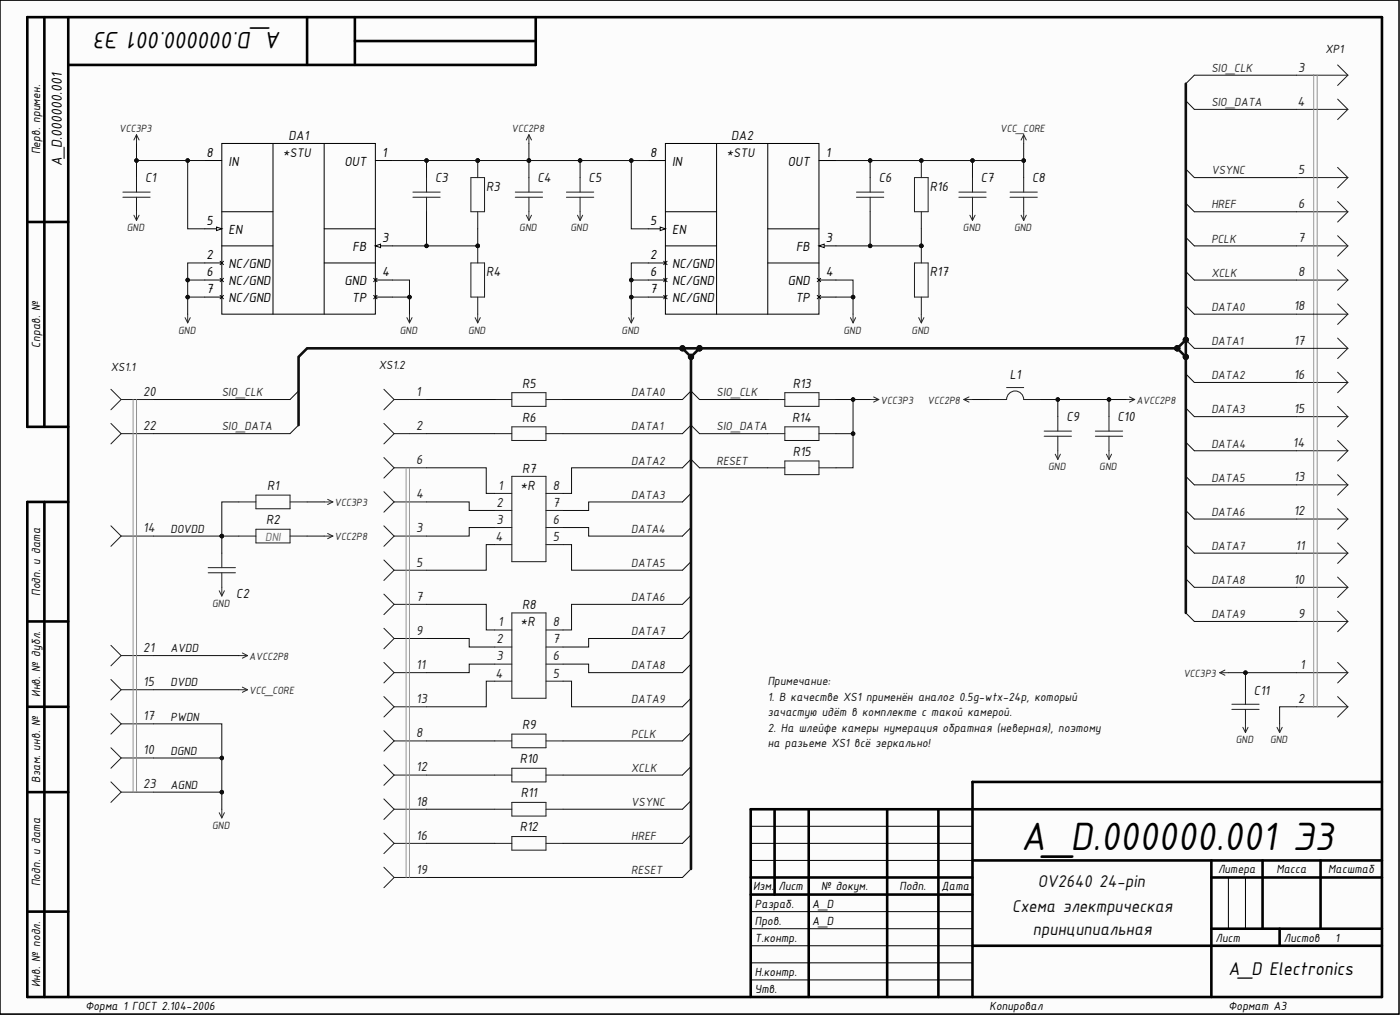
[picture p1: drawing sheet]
<svg xmlns="http://www.w3.org/2000/svg" width="410mm" height="297mm" viewBox="0 0 410 297" stroke-linecap="round" stroke-linejoin="round" font-family="sans-serif">
<path d="M0 0h409.6v296.8h-409.6z" fill-rule="evenodd" fill="#fcfcfc"/>
<path d="M0 0h409.6v296.8h-409.6z" fill="none" stroke="#000" stroke-width=".29"/>
<path d="M0 0h409.6v296.8h-409.6z" fill-rule="evenodd" fill="#fcfcfc"/>
<path d="M0 0h409.6v296.8h-409.6zM219.8 251.8h64.9M219.8 246.8h64.9M219.8 241.8h64.9M359.7 256.8v15M364.7 256.8v15M219.8 266.8h64.9M219.8 276.8h64.9M219.8 271.8h64.9M219.8 281.8h64.9M219.8 286.8h64.9" fill="none" stroke="#000" stroke-width=".29"/>
<g fill="none" stroke="#000" stroke-width=".76">
<path d="M8 5h396.6v286.8h-396.6v-144.9h12M8 5v119.9h12M13 5v119.9M20 5v286.8M89.9 5v14M103.9 5v14M103.9 12h53M156.9 5v14h-136.9M20 65h-12M13 146.9v144.9M8 181.9h12M8 206.8h12"/>
<path d="M8 231.8h12M226.8 236.8v25M236.8 236.8v55M259.8 236.8v55M274.8 236.8v55M404.6 236.8h-184.8v55M404.6 228.8h-119.8l-.1 63M219.8 256.8h64.9M284.8 251.8h119.8M354.7 251.8v40M354.7 256.8h49.9M369.7 251.8v20"/>
<path d="M386.7 251.8v20M8 266.8h12M219.8 261.8h64.9M284.8 276.8h119.8M354.7 271.8h49.9M374.7 271.8v5"/>
</g>
<g fill="none" stroke="#1c1c1c" stroke-width=".29">
<path d="M391.7 19l3 3M379.7 22h15M379.7 32h15M391.7 29l3 3M394.7 22l-3 3M394.7 32l-3 3M120.9 57.7h8M120.9 56.2h8M124.9 52v4.2M124.9 57.7v4.3M379.7 52h15M391.7 49l3 3"/>
<path d="M391.7 59l3 3M394.7 52l-3 3M379.7 62h15M379.7 72h15M391.7 69l3 3M391.7 79l3 3M394.7 62l-3 3M394.7 72l-3 3M379.7 82h15M394.7 82l-3 2.9M32.5 113.9l3 3M35.5 116.9h9.5"/>
<path d="M35.5 116.9l-3 3M224.8 116.9h5M229.8 114.9h10v4h-10zM239.8 116.9h5M379.7 111.9h15M391.7 118.9l3 3M391.7 108.9l3 3M394.7 111.9l-3 3M32.5 123.9l3 3M35.5 126.9h9.5M35.5 126.9l-3 3M112.4 133.9l3 3"/>
<path d="M115.4 136.9h9.5M115.4 136.9l-3 3M149.9 139.4h10v25h-10zM224.8 136.9h5M224.8 126.9h5M229.8 124.9h10v4h-10zM229.8 134.9h10v4h-10zM239.8 136.9h5M239.8 126.9h5M379.7 131.9h15M379.7 121.9h15M391.7 138.9l3 3"/>
<path d="M391.7 128.9l3 3M394.7 131.9l-3 3M394.7 121.9l-3 3M32.5 153.9l3 3M35.5 156.9h9.5M35.5 156.9l-3 3M112.4 153.9l3 3M112.4 143.9l3 3M115.4 156.9h9.5M115.4 156.9l-3 3M115.4 146.9h9.5M115.4 146.9l-3 3"/>
<path d="M144.9 144.4h5M144.9 149.4h5M144.9 154.4h5M144.9 159.4h5M159.9 144.4h5M159.9 149.4h5M159.9 154.4h5M159.9 159.4h5M379.7 151.9h15M379.7 141.9h15M391.7 158.9l3 3M391.7 148.9l3 3"/>
<path d="M394.7 151.9l-3 3M394.7 141.9l-3 3M112.4 163.9l3 3M112.4 173.9l3 3M115.4 166.9h9.5M115.4 166.9l-3 3M115.4 176.9h9.5M115.4 176.9l-3 3M149.9 179.4h10v24.9h-10zM379.7 171.9h15M379.7 161.9h15M391.7 178.9l3 3"/>
<path d="M391.7 168.9l3 3M394.7 171.9l-3 3M394.7 161.9l-3 3M32.5 198.8l3 3.1M32.5 188.9l3 3M35.5 191.9h9.5M35.5 191.9l-3 3M112.4 183.9l3 3M112.4 193.9l3 2.9M115.4 186.9l-3 3M115.4 186.9h9.5M115.4 196.8l-3 3.1"/>
<path d="M115.4 196.8h9.5M144.9 184.4h5M144.9 189.4h5M144.9 194.4h5M144.9 199.3h5M159.9 184.4h5M159.9 189.4h5M159.9 194.4h5M159.9 199.3h5M379.7 196.9h15M379.7 181.9h15M391.7 193.9l3 3"/>
<path d="M394.7 196.9l-3 3M394.7 181.9l-3 3M32.5 218.8l3 3M32.5 208.8l3 3M35.5 201.9h9.5M35.5 201.9l-3 2.9M35.5 211.8h9.5M35.5 211.8l-3 3M112.4 213.8l3 3M112.4 203.8l3 3M115.4 216.8h9.5M115.4 216.8l-3 3"/>
<path d="M115.4 206.8h9.5M115.4 206.8l-3 3M144.9 216.8h5M149.9 214.8h10v4h-10zM159.9 216.8h5M360.7 207.6h8M360.7 206.1h8M364.7 201.9v4.2M364.7 207.6v4.2M379.7 206.8h15M391.7 203.9l3 2.9M394.7 206.8l-3 3"/>
<path d="M32.5 228.8l3 3M35.5 231.8h9.5M35.5 231.8l-3 3M35.5 221.8l-3 3M35.5 221.8h9.5M112.4 223.8l3 3M112.4 233.8l3 3M115.4 226.8h9.5M115.4 226.8l-3 3M115.4 236.8h9.5M115.4 236.8l-3 3M144.9 226.8h5"/>
<path d="M144.9 236.8h5M149.9 224.8h10v4h-10zM149.9 234.8h10v4h-10zM159.9 226.8h5M159.9 236.8h5M112.4 253.8l3 3M115.4 256.8h9.5M115.4 256.8l-3 3"/>
</g>
<g fill="none" stroke="#262626" stroke-width=".29">
<path d="M254.8 116.9h2.5M255.8 116.2l1.5 .7M257.3 116.9l-1.5 .8M94.9 156.9h2.6M95.9 156.1l1.6 .8M97.5 156.9l-1.6 .7M69.9 191.9h2.6M71 191.1l1.5 .8M72.5 191.9l-1.5 .7M357.1 196.9l1.6 .7M357.1 196.9h2.6M358.7 196.1l-1.6 .8"/>
<path d="M69.9 201.9h2.6M71 201.1l1.5 .8M72.5 201.9l-1.5 .7M363.9 212.8l.8 1.6M364.7 211.8v2.6M365.4 212.8l-.7 1.6M373.9 212.8l.8 1.6M374.7 211.8v2.6M375.4 212.8l-.7 1.6M64.2 237.8l.7 1.6M64.9 236.8v2.6M65.7 237.8l-.8 1.6"/>
</g>
<circle cx="139.9" cy="47" r=".51" fill="#0e0e0e"/>
<circle cx="139.9" cy="47" r=".51" fill="none" stroke="#0e0e0e" stroke-width=".29"/>
<path d="M139.9 47v5" fill="none" stroke="#1c1c1c" stroke-width=".29"/>
<circle cx="139.9" cy="47" r=".51" fill="#0e0e0e"/>
<circle cx="139.9" cy="47" r=".51" fill="none" stroke="#0e0e0e" stroke-width=".29"/>
<path d="M137.9 52h4v10h-4zM139.9 62v5" fill="none" stroke="#1c1c1c" stroke-width=".29"/>
<circle cx="139.9" cy="72" r=".51" fill="#0e0e0e"/>
<circle cx="139.9" cy="72" r=".51" fill="none" stroke="#0e0e0e" stroke-width=".29"/>
<path d="M139.9 72v5M139.9 86.9v5" fill="none" stroke="#1c1c1c" stroke-width=".29"/>
<circle cx="139.9" cy="72" r=".51" fill="#0e0e0e"/>
<circle cx="139.9" cy="72" r=".51" fill="none" stroke="#0e0e0e" stroke-width=".29"/>
<path d="M150.9 57.7h8M150.9 56.2h8M154.9 52v4.2M154.9 57.7v4.3M250.8 57.7h8M250.8 56.2h8M254.8 52v4.2M254.8 57.7v4.3M137.9 77h4v9.9h-4z" fill="none" stroke="#1c1c1c" stroke-width=".29"/>
<path d="M154.9 39.4l-.8 1.6M154.9 39.4l.7 1.6M154.9 39.4v2.6M154.1 63l.8 1.5M154.9 62v2.5M155.6 63l-.7 1.5M139.1 93l.8 1.5M139.9 91.9v2.6M140.6 93l-.7 1.5" fill="none" stroke="#262626" stroke-width=".29"/>
<circle cx="269.8" cy="47" r=".51" fill="#0e0e0e"/>
<circle cx="269.8" cy="47" r=".51" fill="none" stroke="#0e0e0e" stroke-width=".29"/>
<path d="M269.8 47v5M269.8 62v5" fill="none" stroke="#1c1c1c" stroke-width=".29"/>
<circle cx="269.8" cy="47" r=".51" fill="#0e0e0e"/>
<circle cx="269.8" cy="47" r=".51" fill="none" stroke="#0e0e0e" stroke-width=".29"/>
<path d="M267.8 52h4v10h-4z" fill="none" stroke="#1c1c1c" stroke-width=".29"/>
<circle cx="269.8" cy="72" r=".51" fill="#0e0e0e"/>
<circle cx="269.8" cy="72" r=".51" fill="none" stroke="#0e0e0e" stroke-width=".29"/>
<path d="M269.8 72v5M269.8 86.9v5" fill="none" stroke="#1c1c1c" stroke-width=".29"/>
<circle cx="269.8" cy="72" r=".51" fill="#0e0e0e"/>
<g fill="none" stroke="#0e0e0e" stroke-width=".29">
<path d="M347.2 29.5l2.5 2.5M349.7 22l-2.5 2.5M347.2 59.5l2.5 2.5M347.2 49.5l2.5 2.5M347.2 79.5l2.5 2.5M347.2 69.5l2.5 2.5M347.2 99.5l2.5 2.4M347.2 89.4l2.5 2.5M87.4 114.4l-2.5 2.5M199.8 116.9l2.5-2.5 2.5 2.5M347.2 119.4l2.5 2.5M347.2 109.4l2.5 2.5"/>
<path d="M87.4 124.4l-2.5 2.5M199.8 126.9l2.5-2.5 2.5 2.5M199.8 136.9l2.5-2.5 2.5 2.5M347.2 139.4l2.5 2.5M347.2 129.4l2.5 2.5M202.3 154.4l-2.5 2.5M202.3 144.4l-2.5 2.5M347.2 159.4l2.5 2.5M347.2 149.4l2.5 2.5M202.3 174.4l-2.5 2.5M202.3 164.4l-2.5 2.5M347.2 179.4l2.5 2.5"/>
<path d="M347.2 169.4l2.5 2.5M202.3 194.4l-2.5 2.4M202.3 184.4l-2.5 2.5M202.3 214.3l-2.5 2.5M202.3 204.3l-2.5 2.5M202.3 234.3l-2.5 2.5M202.3 224.3l-2.5 2.5M202.3 254.3l-2.5 2.5M202.3 244.3l-2.5 2.5"/>
<circle cx="269.8" cy="72" r=".51"/>
</g>
<g fill="none" stroke="#1c1c1c" stroke-width=".29">
<path d="M165.9 57.7h7.9M165.9 56.2h7.9M169.9 52v4.2M169.9 57.7v4.3M280.8 57.7h7.9M280.8 56.2h7.9M284.7 52v4.2M284.7 57.7v4.3M295.7 57.7h8M295.7 56.2h8M299.7 52v4.2M299.7 57.7v4.3"/>
<path d="M267.8 77h4v9.9h-4zM379.7 91.9h15M391.7 98.9l3 3M391.7 88.9l3 3M394.7 91.9l-3 3M112.4 113.9l3 3M115.4 116.9h9.5M115.4 116.9l-3 3M144.9 116.9h5M149.9 114.9h10v4h-10zM159.9 116.9h5M289.7 116.9h5a2.5 2.5 0 0 1 2.5-2.5 2.5 2.5 0 0 1 2.5 2.5h5"/>
<path d="M294.7 113.4h5M379.7 101.9h15M394.7 101.9l-3 3M112.4 123.9l3 3M115.4 126.9h9.5M115.4 126.9l-3 3M144.9 126.9h5M149.9 124.9h10v4h-10zM159.9 126.9h5M305.7 127.7h8M305.7 126.2h8M309.7 121.9v4.3"/>
<path d="M309.7 127.7v4.2M320.7 127.7h8M320.7 126.2h8M324.7 121.9v4.3M324.7 127.7v4.2M69.9 156.9h5M69.9 146.9h5M74.9 154.9h10v4h-10zM74.9 144.9h10v4h-10zM84.9 156.9h5M84.9 146.9h5M60.9 167.6h8"/>
<path d="M60.9 166.1h8M64.9 161.9v4.2M64.9 167.6v4.3M112.4 243.8l3 3M115.4 246.8h9.5M115.4 246.8l-3 3M144.9 246.8h5M149.9 244.8h10v4h-10zM159.9 246.8h5"/>
</g>
<g fill="none" stroke="#262626" stroke-width=".29">
<path d="M299.7 39.5l-.7 1.5M299.7 39.5l.8 1.5M299.7 39.5v2.5M169.1 63l.8 1.5M169.9 62v2.5M170.6 63l-.7 1.5M284 63l.7 1.5M284.7 62v2.5M285.5 63l-.8 1.5M299 63l.7 1.5M299.7 62v2.5M300.5 63l-.8 1.5"/>
<path d="M269 93l.8 1.5M269.8 91.9v2.6M270.5 93l-.7 1.5M282.2 116.9h2.5M282.2 116.9l1.5 .8M283.7 116.2l-1.5 .7M329.7 116.9h2.5M330.7 116.2l1.5 .7M332.2 116.9l-1.5 .8M309 132.9l.7 1.5M309.7 131.9v2.5M310.5 132.9l-.8 1.5"/>
<path d="M324 132.9l.7 1.5M324.7 131.9v2.5M325.5 132.9l-.8 1.5M94.9 146.9h2.6M95.9 146.1l1.6 .8M97.5 146.9l-1.6 .8M64.2 172.9l.7 1.5M64.9 171.9v2.5M65.7 172.9l-.8 1.5"/>
</g>
<path d="M384.7 22v184.8M385.7 22v184.8M39 116.9v114.9M40 116.9v114.9M118.9 136.9v119.9M119.9 136.9v119.9" fill="none" stroke="#959595" stroke-width=".29"/>
<path d="M59.9 47h5M64.9 42h45v49.9h-45zM79.9 42v49.9M94.9 42v49.9M109.9 47h5M59.9 67h5" fill="none" stroke="#000" stroke-width=".29"/>
<path d="M63.4 66.5l1.5 .5-1.5 .5z" fill="#fbfbfb"/>
<path d="M59.9 77h5M63.4 66.5l1.5 .5-1.5 .5zM109.9 72h5M109.9 82h5" fill="none" stroke="#000" stroke-width=".29"/>
<path d="M109.9 72l1.5-.5v1z" fill="#fbfbfb"/>
<g fill="none" stroke="#000" stroke-width=".29">
<path d="M189.8 47h5M194.8 42h45v49.9h-45zM209.8 42v49.9M224.8 42v49.9M239.8 47h5M64.4 76.5l1 1M64.9 62h15M64.9 72h15M65.4 76.5l-1 1M94.9 67h15M94.9 77h15M109.9 72l1.5-.5v1z"/>
<path d="M189.8 67h5M59.9 86.9h5M59.9 81.9h5M64.4 81.4l1 1M64.4 86.4l1 1M65.4 81.4l-1 1M65.4 86.4l-1 1M109.4 86.4l1 1M109.4 81.4l1 1M109.9 86.9h5M110.4 86.4l-1 1M110.4 81.4l-1 1"/>
</g>
<path d="M40 39.4l-.8 1.6M40 39.4l.7 1.6M40 39.4v2.6M39.2 63l.8 1.5M40 62v2.5M40.7 63l-.7 1.5M54.2 93l.8 1.5M55 91.9v2.6M55.7 93l-.7 1.5M119.1 93l.8 1.5M119.9 91.9v2.6M120.7 93l-.8 1.5" fill="none" stroke="#262626" stroke-width=".29"/>
<path d="M36 57.7h8M36 56.2h8M40 52v4.2M40 57.7v4.3" fill="none" stroke="#1c1c1c" stroke-width=".29"/>
<path d="M193.3 66.5l1.5 .5-1.5 .5z" fill="#fbfbfb"/>
<path d="M189.8 77h5M193.3 66.5l1.5 .5-1.5 .5zM239.8 72h5M239.8 82h5" fill="none" stroke="#000" stroke-width=".29"/>
<path d="M239.8 72l1.5-.5v1z" fill="#fbfbfb"/>
<g fill="none" stroke="#000" stroke-width=".29">
<path d="M194.3 76.5l1 1M194.8 62h15M194.8 72h15M195.3 76.5l-1 1M224.8 67h15M224.8 77h15M239.8 72l1.5-.5v1zM189.8 86.9h5M189.8 82h5M194.3 81.5l1 .9M194.3 86.4l1 1M195.3 81.5l-1 .9"/>
<path d="M195.3 86.4l-1 1M239.3 86.4l1 1M239.3 81.5l1 .9M239.8 86.9h5M240.3 86.4l-1 1M240.3 81.5l-1 .9"/>
</g>
<path d="M184.1 93l.7 1.5M184.8 91.9v2.6M185.6 93l-.8 1.5M249 93l.8 1.5M249.8 91.9v2.6M250.5 93l-.7 1.5" fill="none" stroke="#262626" stroke-width=".29"/>
<path d="M364.7 196.9v5" fill="none" stroke="#0e0e0e" stroke-width=".29"/>
<circle cx="364.7" cy="196.9" r=".51" fill="#0e0e0e"/>
<circle cx="364.7" cy="196.9" r=".51" fill="none" stroke="#0e0e0e" stroke-width=".29"/>
<path d="M347.2 99.5v4.9" fill="none" stroke="#0e0e0e" stroke-width=".76"/>
<circle cx="347.2" cy="104.4" r=".76" fill="#0e0e0e"/>
<circle cx="347.2" cy="104.4" r=".76" fill="none" stroke="#0e0e0e" stroke-width=".29"/>
<circle cx="347.2" cy="99.4" r=".76" fill="#0e0e0e"/>
<g fill="none" stroke="#0e0e0e" stroke-width=".29">
<path d="M40 42v5h15"/>
<circle cx="347.2" cy="99.4" r=".76"/>
</g>
<circle cx="55" cy="47" r=".51" fill="#0e0e0e"/>
<circle cx="55" cy="47" r=".51" fill="none" stroke="#0e0e0e" stroke-width=".29"/>
<circle cx="40" cy="47" r=".51" fill="#0e0e0e"/>
<g fill="none" stroke="#0e0e0e" stroke-width=".29">
<path d="M45 231.8h19.9"/>
<circle cx="40" cy="47" r=".51"/>
</g>
<circle cx="64.9" cy="231.8" r=".51" fill="#0e0e0e"/>
<g fill="none" stroke="#0e0e0e" stroke-width=".29">
<path d="M45 221.8h19.9v15"/>
<circle cx="64.9" cy="231.8" r=".51"/>
</g>
<circle cx="64.9" cy="221.8" r=".51" fill="#0e0e0e"/>
<circle cx="64.9" cy="221.8" r=".51" fill="none" stroke="#0e0e0e" stroke-width=".29"/>
<circle cx="64.9" cy="231.8" r=".51" fill="#0e0e0e"/>
<g fill="none" stroke="#0e0e0e" stroke-width=".29">
<path d="M45 211.8h19.9v10"/>
<circle cx="64.9" cy="231.8" r=".51"/>
</g>
<circle cx="64.9" cy="221.8" r=".51" fill="#0e0e0e"/>
<g fill="none" stroke="#0e0e0e" stroke-width=".29">
<path d="M45 156.9h24.9M45 191.9h24.9M45 201.9h24.9"/>
<circle cx="64.9" cy="221.8" r=".51"/>
</g>
<circle cx="64.9" cy="156.9" r=".51" fill="#0e0e0e"/>
<g fill="none" stroke="#0e0e0e" stroke-width=".29">
<path d="M55 86.9h4.9M45 116.9h39.9M45 126.9h39.9"/>
<circle cx="64.9" cy="156.9" r=".51"/>
</g>
<circle cx="55" cy="86.9" r=".51" fill="#0e0e0e"/>
<g fill="none" stroke="#0e0e0e" stroke-width=".29">
<path d="M59.9 82h-4.9v9.9"/>
<circle cx="55" cy="86.9" r=".51"/>
</g>
<circle cx="55" cy="81.9" r=".51" fill="#0e0e0e"/>
<circle cx="55" cy="81.9" r=".51" fill="none" stroke="#0e0e0e" stroke-width=".29"/>
<circle cx="55" cy="86.9" r=".51" fill="#0e0e0e"/>
<g fill="none" stroke="#0e0e0e" stroke-width=".29">
<path d="M59.9 77h-4.9v4.9"/>
<circle cx="55" cy="86.9" r=".51"/>
</g>
<circle cx="55" cy="81.9" r=".51" fill="#0e0e0e"/>
<g fill="none" stroke="#0e0e0e" stroke-width=".29">
<path d="M59.9 47h-4.9v20h4.9"/>
<circle cx="55" cy="81.9" r=".51"/>
</g>
<circle cx="55" cy="47" r=".51" fill="#0e0e0e"/>
<g fill="none" stroke="#0e0e0e" stroke-width=".29">
<path d="M69.9 146.9h-5v10"/>
<circle cx="55" cy="47" r=".51"/>
</g>
<circle cx="64.9" cy="156.9" r=".51" fill="#0e0e0e"/>
<g fill="none" stroke="#0e0e0e" stroke-width=".29">
<path d="M114.9 86.9h5M89.9 156.9h5M89.9 146.9h5"/>
<circle cx="64.9" cy="156.9" r=".51"/>
</g>
<circle cx="119.9" cy="86.9" r=".51" fill="#0e0e0e"/>
<g fill="none" stroke="#0e0e0e" stroke-width=".29">
<path d="M114.9 82h5v9.9"/>
<circle cx="119.9" cy="86.9" r=".51"/>
</g>
<circle cx="119.9" cy="86.9" r=".51" fill="#0e0e0e"/>
<g fill="none" stroke="#0e0e0e" stroke-width=".29">
<path d="M139.9 67v5h-25"/>
<circle cx="119.9" cy="86.9" r=".51"/>
</g>
<circle cx="124.9" cy="72" r=".51" fill="#0e0e0e"/>
<circle cx="124.9" cy="72" r=".51" fill="none" stroke="#0e0e0e" stroke-width=".29"/>
<circle cx="139.9" cy="72" r=".51" fill="#0e0e0e"/>
<g fill="none" stroke="#0e0e0e" stroke-width=".29">
<path d="M154.9 42v5h-40"/>
<circle cx="139.9" cy="72" r=".51"/>
</g>
<circle cx="124.9" cy="47" r=".51" fill="#0e0e0e"/>
<circle cx="124.9" cy="47" r=".51" fill="none" stroke="#0e0e0e" stroke-width=".29"/>
<circle cx="139.9" cy="47" r=".51" fill="#0e0e0e"/>
<circle cx="139.9" cy="47" r=".51" fill="none" stroke="#0e0e0e" stroke-width=".29"/>
<circle cx="154.9" cy="47" r=".51" fill="#0e0e0e"/>
<g fill="none" stroke="#0e0e0e" stroke-width=".29">
<path d="M154.9 47h34.9M124.9 116.9h20M124.9 136.9h17.5v7.5h2.5M124.9 126.9h20M124.9 146.9h12.5v2.5h7.5M144.9 159.4h-2.5v7.5h-17.5M144.9 154.4h-7.5v2.5h-12.5M124.9 176.9h17.5v7.5h2.5M124.9 186.9h12.5v2.5h7.5M144.9 199.3h-2.5v7.5h-17.5M144.9 194.4h-7.5v2.4h-12.5M124.9 216.8h20"/>
<path d="M124.9 236.8h20M124.9 226.8h20M124.9 256.8h74.9M124.9 246.8h20"/>
<circle cx="154.9" cy="47" r=".51"/>
</g>
<circle cx="154.9" cy="47" r=".51" fill="#0e0e0e"/>
<circle cx="154.9" cy="47" r=".51" fill="none" stroke="#0e0e0e" stroke-width=".29"/>
<circle cx="169.9" cy="47" r=".51" fill="#0e0e0e"/>
<circle cx="169.9" cy="47" r=".51" fill="none" stroke="#0e0e0e" stroke-width=".29"/>
<circle cx="184.8" cy="47" r=".51" fill="#0e0e0e"/>
<g fill="none" stroke="#0e0e0e" stroke-width=".29">
<path d="M184.8 86.9h5M164.9 116.9h34.9M164.9 126.9h34.9M199.8 136.9h-32.4v7.5h-2.5M164.9 159.4h2.5v7.5h32.4M164.9 154.4h7.5v2.5h27.4M199.8 146.9h-27.4v2.5h-7.5M199.8 176.9h-32.4v7.5h-2.5M164.9 199.3h2.5v7.5h32.4M164.9 194.4h7.5v2.4h27.4M199.8 186.9h-27.4v2.5h-7.5M164.9 216.8h34.9"/>
<path d="M164.9 236.8h34.9M164.9 226.8h34.9M164.9 246.8h34.9"/>
<circle cx="184.8" cy="47" r=".51"/>
</g>
<circle cx="184.8" cy="86.9" r=".51" fill="#0e0e0e"/>
<g fill="none" stroke="#0e0e0e" stroke-width=".29">
<path d="M189.8 82h-5v9.9"/>
<circle cx="184.8" cy="86.9" r=".51"/>
</g>
<circle cx="184.8" cy="82" r=".51" fill="#0e0e0e"/>
<circle cx="184.8" cy="82" r=".51" fill="none" stroke="#0e0e0e" stroke-width=".29"/>
<circle cx="184.8" cy="86.9" r=".51" fill="#0e0e0e"/>
<g fill="none" stroke="#0e0e0e" stroke-width=".29">
<path d="M189.8 77h-5v5"/>
<circle cx="184.8" cy="86.9" r=".51"/>
</g>
<circle cx="184.8" cy="82" r=".51" fill="#0e0e0e"/>
<g fill="none" stroke="#0e0e0e" stroke-width=".29">
<path d="M184.8 47v20h5"/>
<circle cx="184.8" cy="82" r=".51"/>
</g>
<circle cx="184.8" cy="47" r=".51" fill="#0e0e0e"/>
<g fill="none" stroke="#0e0e0e" stroke-width=".29">
<path d="M204.8 116.9h20M249.8 116.9v20h-5M204.8 136.9h20M204.8 126.9h20"/>
<circle cx="184.8" cy="47" r=".51"/>
</g>
<circle cx="249.8" cy="116.9" r=".51" fill="#0e0e0e"/>
<circle cx="249.8" cy="116.9" r=".51" fill="none" stroke="#0e0e0e" stroke-width=".29"/>
<circle cx="249.8" cy="126.9" r=".51" fill="#0e0e0e"/>
<g fill="none" stroke="#0e0e0e" stroke-width=".29">
<path d="M244.8 126.9h5"/>
<circle cx="249.8" cy="126.9" r=".51"/>
</g>
<circle cx="249.8" cy="126.9" r=".51" fill="#0e0e0e"/>
<g fill="none" stroke="#0e0e0e" stroke-width=".29">
<path d="M244.8 116.9h10"/>
<circle cx="249.8" cy="126.9" r=".51"/>
</g>
<circle cx="249.8" cy="116.9" r=".51" fill="#0e0e0e"/>
<g fill="none" stroke="#0e0e0e" stroke-width=".29">
<path d="M244.8 86.9h5"/>
<circle cx="249.8" cy="116.9" r=".51"/>
</g>
<circle cx="249.8" cy="86.9" r=".51" fill="#0e0e0e"/>
<g fill="none" stroke="#0e0e0e" stroke-width=".29">
<path d="M244.8 82h5v9.9"/>
<circle cx="249.8" cy="86.9" r=".51"/>
</g>
<circle cx="249.8" cy="86.9" r=".51" fill="#0e0e0e"/>
<g fill="none" stroke="#0e0e0e" stroke-width=".29">
<path d="M269.8 67v5h-25"/>
<circle cx="249.8" cy="86.9" r=".51"/>
</g>
<circle cx="254.8" cy="72" r=".51" fill="#0e0e0e"/>
<circle cx="254.8" cy="72" r=".51" fill="none" stroke="#0e0e0e" stroke-width=".29"/>
<circle cx="269.8" cy="72" r=".51" fill="#0e0e0e"/>
<g fill="none" stroke="#0e0e0e" stroke-width=".29">
<path d="M299.7 42v5h-54.9"/>
<circle cx="269.8" cy="72" r=".51"/>
</g>
<circle cx="254.8" cy="47" r=".51" fill="#0e0e0e"/>
<circle cx="254.8" cy="47" r=".51" fill="none" stroke="#0e0e0e" stroke-width=".29"/>
<circle cx="284.7" cy="47" r=".51" fill="#0e0e0e"/>
<circle cx="284.7" cy="47" r=".51" fill="none" stroke="#0e0e0e" stroke-width=".29"/>
<circle cx="299.7" cy="47" r=".51" fill="#0e0e0e"/>
<g fill="none" stroke="#0e0e0e" stroke-width=".29">
<path d="M284.7 116.9h5M304.7 116.9h25"/>
<circle cx="299.7" cy="47" r=".51"/>
</g>
<circle cx="309.7" cy="116.9" r=".51" fill="#0e0e0e"/>
<circle cx="309.7" cy="116.9" r=".51" fill="none" stroke="#0e0e0e" stroke-width=".29"/>
<circle cx="324.7" cy="116.9" r=".51" fill="#0e0e0e"/>
<g fill="none" stroke="#0e0e0e" stroke-width=".29">
<path d="M349.7 32h30M349.7 22h30M349.7 52h30M349.7 72h30M349.7 62h30M349.7 91.9h30M349.7 82h30M349.7 111.9h30M349.7 101.9h30M349.7 131.9h30M349.7 121.9h30M349.7 151.9h30"/>
<path d="M349.7 141.9h30M349.7 171.9h30M349.7 161.9h30M349.7 181.9h30M359.7 196.9h20"/>
<circle cx="324.7" cy="116.9" r=".51"/>
</g>
<circle cx="364.7" cy="196.9" r=".51" fill="#0e0e0e"/>
<g fill="none" stroke="#0e0e0e" stroke-width=".29">
<path d="M40 47v5M379.7 206.8h-5v5"/>
<circle cx="364.7" cy="196.9" r=".51"/>
</g>
<circle cx="40" cy="47" r=".51" fill="#0e0e0e"/>
<g fill="none" stroke="#0e0e0e" stroke-width=".29">
<path d="M64.9 156.9v5"/>
<circle cx="40" cy="47" r=".51"/>
</g>
<circle cx="64.9" cy="156.9" r=".51" fill="#0e0e0e"/>
<g fill="none" stroke="#0e0e0e" stroke-width=".29">
<path d="M124.9 62v10"/>
<circle cx="64.9" cy="156.9" r=".51"/>
</g>
<circle cx="124.9" cy="72" r=".51" fill="#0e0e0e"/>
<g fill="none" stroke="#0e0e0e" stroke-width=".29">
<path d="M124.9 47v5"/>
<circle cx="124.9" cy="72" r=".51"/>
</g>
<circle cx="124.9" cy="47" r=".51" fill="#0e0e0e"/>
<g fill="none" stroke="#0e0e0e" stroke-width=".29">
<path d="M154.9 47v5"/>
<circle cx="124.9" cy="47" r=".51"/>
</g>
<circle cx="154.9" cy="47" r=".51" fill="#0e0e0e"/>
<g fill="none" stroke="#0e0e0e" stroke-width=".29">
<path d="M169.9 47v5"/>
<circle cx="154.9" cy="47" r=".51"/>
</g>
<circle cx="169.9" cy="47" r=".51" fill="#0e0e0e"/>
<g fill="none" stroke="#0e0e0e" stroke-width=".29">
<path d="M254.8 62v10"/>
<circle cx="169.9" cy="47" r=".51"/>
</g>
<circle cx="254.8" cy="72" r=".51" fill="#0e0e0e"/>
<g fill="none" stroke="#0e0e0e" stroke-width=".29">
<path d="M254.8 47v5"/>
<circle cx="254.8" cy="72" r=".51"/>
</g>
<circle cx="254.8" cy="47" r=".51" fill="#0e0e0e"/>
<g fill="none" stroke="#0e0e0e" stroke-width=".29">
<path d="M284.7 47v5"/>
<circle cx="254.8" cy="47" r=".51"/>
</g>
<circle cx="284.7" cy="47" r=".51" fill="#0e0e0e"/>
<g fill="none" stroke="#0e0e0e" stroke-width=".29">
<path d="M299.7 47v5"/>
<circle cx="284.7" cy="47" r=".51"/>
</g>
<circle cx="299.7" cy="47" r=".51" fill="#0e0e0e"/>
<g fill="none" stroke="#0e0e0e" stroke-width=".29">
<path d="M309.7 116.9v5"/>
<circle cx="299.7" cy="47" r=".51"/>
</g>
<circle cx="309.7" cy="116.9" r=".51" fill="#0e0e0e"/>
<g fill="none" stroke="#0e0e0e" stroke-width=".29">
<path d="M324.7 116.9v5"/>
<circle cx="309.7" cy="116.9" r=".51"/>
</g>
<circle cx="324.7" cy="116.9" r=".51" fill="#0e0e0e"/>
<circle cx="324.7" cy="116.9" r=".51" fill="none" stroke="#0e0e0e" stroke-width=".29"/>
<path d="M199.8 101.9h-109.9l-2.5 2.5v20" fill="none" stroke="#0e0e0e" stroke-width=".76"/>
<circle cx="199.8" cy="101.9" r=".76" fill="#0e0e0e"/>
<circle cx="199.8" cy="101.9" r=".76" fill="none" stroke="#0e0e0e" stroke-width=".29"/>
<path d="M199.8 101.9h5l-2.5 2.5z" fill="none" stroke="#0e0e0e" stroke-width=".76"/>
<circle cx="204.8" cy="101.9" r=".76" fill="#0e0e0e"/>
<circle cx="204.8" cy="101.9" r=".76" fill="none" stroke="#0e0e0e" stroke-width=".29"/>
<circle cx="202.3" cy="104.4" r=".76" fill="#0e0e0e"/>
<circle cx="202.3" cy="104.4" r=".76" fill="none" stroke="#0e0e0e" stroke-width=".29"/>
<circle cx="199.8" cy="101.9" r=".76" fill="#0e0e0e"/>
<circle cx="199.8" cy="101.9" r=".76" fill="none" stroke="#0e0e0e" stroke-width=".29"/>
<circle cx="204.8" cy="101.9" r=".76" fill="#0e0e0e"/>
<circle cx="204.8" cy="101.9" r=".76" fill="none" stroke="#0e0e0e" stroke-width=".29"/>
<path d="M204.8 101.9h139.9" fill="none" stroke="#0e0e0e" stroke-width=".76"/>
<circle cx="204.8" cy="101.9" r=".76" fill="#0e0e0e"/>
<circle cx="204.8" cy="101.9" r=".76" fill="none" stroke="#0e0e0e" stroke-width=".29"/>
<circle cx="344.7" cy="101.9" r=".76" fill="#0e0e0e"/>
<circle cx="344.7" cy="101.9" r=".76" fill="none" stroke="#0e0e0e" stroke-width=".29"/>
<path d="M344.7 101.9l2.5 2.5v75" fill="none" stroke="#0e0e0e" stroke-width=".76"/>
<circle cx="344.7" cy="101.9" r=".76" fill="#0e0e0e"/>
<circle cx="344.7" cy="101.9" r=".76" fill="none" stroke="#0e0e0e" stroke-width=".29"/>
<circle cx="347.2" cy="104.4" r=".76" fill="#0e0e0e"/>
<circle cx="347.2" cy="104.4" r=".76" fill="none" stroke="#0e0e0e" stroke-width=".29"/>
<path d="M347.2 24.5v75l-2.5 2.4" fill="none" stroke="#0e0e0e" stroke-width=".76"/>
<circle cx="344.7" cy="101.9" r=".76" fill="#0e0e0e"/>
<circle cx="344.7" cy="101.9" r=".76" fill="none" stroke="#0e0e0e" stroke-width=".29"/>
<circle cx="347.2" cy="99.4" r=".76" fill="#0e0e0e"/>
<circle cx="347.2" cy="99.4" r=".76" fill="none" stroke="#0e0e0e" stroke-width=".29"/>
<path d="M202.3 104.4v149.9" fill="none" stroke="#0e0e0e" stroke-width=".76"/>
<circle cx="202.3" cy="104.4" r=".76" fill="#0e0e0e"/>
<circle cx="202.3" cy="104.4" r=".76" fill="none" stroke="#0e0e0e" stroke-width=".29"/>
<text font-size="12.6" x="299" y="248.7">A_D.000000.001 Э3</text>
<text font-size="7.5" x="82.4" y="9.4" transform="rotate(-180 82.4 9.4)">A_D.000000.001 Э3</text>
<text font-size="5.9" x="359.7" y="285.3">A_D Electronics</text>
<g font-size="5.4" fill="#0e0e0e">
<text x="303.9" y="259.5">OV2640 24-pin</text>
<text x="296.4" y="267">Схема электрическая</text>
<text x="302.5" y="273.6">принципиальная</text>
</g>
<text font-size="4.6" x="18.1" y="48.7" transform="rotate(-90 18.1 48.7)">A_D.000000.001</text>
<g font-size="4.2" fill="#1c1c1c">
<text x="380.2" y="20.9">3</text>
<text x="379.9" y="30.9">4</text>
<text x="380.2" y="50.9">5</text>
<text x="380.2" y="60.9">6</text>
<text x="380.2" y="70.9">7</text>
<text x="380.2" y="80.9">8</text>
<text x="378.8" y="90.9">18</text>
<text x="378.8" y="100.8">17</text>
<text x="378.8" y="110.9">16</text>
<text x="42" y="115.9">20</text>
<text x="121.9" y="115.9">1</text>
<text x="42" y="125.8">22</text>
<text x="121.9" y="125.8">2</text>
<text x="378.8" y="120.9">15</text>
<text x="378.5" y="130.8">14</text>
<text x="121.9" y="135.8">6</text>
<text x="145.9" y="143.3">1</text>
<text x="161.9" y="143.3">8</text>
<text x="378.8" y="140.8">13</text>
<text x="121.9" y="145.8">4</text>
<text x="145.4" y="148.3">2</text>
<text x="161.9" y="148.3">7</text>
<text x="42" y="155.8">14</text>
<text x="121.9" y="155.8">3</text>
<text x="145.4" y="153.3">3</text>
<text x="161.9" y="153.3">6</text>
<text x="378.8" y="150.8">12</text>
<text x="145.1" y="158.3">4</text>
<text x="161.9" y="158.3">5</text>
<text x="379.4" y="160.8">11</text>
<text x="121.9" y="165.8">5</text>
<text x="378.8" y="170.8">10</text>
<text x="121.9" y="175.8">7</text>
<text x="121.9" y="185.8">9</text>
<text x="145.9" y="183.3">1</text>
<text x="161.9" y="183.3">8</text>
<text x="380.2" y="180.8">9</text>
<text x="42" y="190.8">21</text>
<text x="145.4" y="188.3">2</text>
<text x="161.9" y="188.3">7</text>
<text x="121.9" y="195.8">11</text>
<text x="145.4" y="193.3">3</text>
<text x="161.9" y="193.3">6</text>
<text x="380.7" y="195.8">1</text>
<text x="42" y="200.8">15</text>
<text x="145.1" y="198.3">4</text>
<text x="161.9" y="198.3">5</text>
<text x="121.9" y="205.8">13</text>
<text x="380.2" y="205.8">2</text>
<text x="42" y="210.8">17</text>
<text x="121.9" y="215.8">8</text>
<text x="42" y="220.8">10</text>
<text x="121.9" y="225.7">12</text>
<text x="42" y="230.7">23</text>
<text x="121.9" y="235.7">18</text>
<text x="121.9" y="245.8">16</text>
<text x="121.9" y="255.7">19</text>
</g>
<g font-size="4.2" fill="#0e0e0e">
<text x="84.5" y="41">DA1</text>
<text x="214.1" y="41">DA2</text>
<text x="42.5" y="53.4">C1</text>
<text x="127.4" y="53.4">C3</text>
<text x="157.3" y="53.4">C4</text>
<text x="172.4" y="53.4">C5</text>
<text x="257.3" y="53.4">C6</text>
<text x="287.2" y="53.4">C7</text>
<text x="302.2" y="53.4">C8</text>
<text x="142.4" y="55.9">R3</text>
<text x="272.3" y="55.9">R16</text>
<text x="142.4" y="80.9">R4</text>
<text x="272.3" y="80.9">R17</text>
<text x="152.9" y="113.4">R5</text>
<text x="232.1" y="113.4">R13</text>
<text x="295.6" y="110.9">L1</text>
<text x="152.9" y="123.4">R6</text>
<text x="232" y="123.4">R14</text>
<text x="312.2" y="123.3">C9</text>
<text x="327.2" y="123.3">C10</text>
<text x="232.1" y="133.4">R15</text>
<text x="78.2" y="143.4">R1</text>
<text x="152.4" y="143.3">*R</text>
<text x="152.9" y="138.4">R7</text>
<text x="77.9" y="153.4">R2</text>
<text x="69.2" y="174.9">C2</text>
<text x="152.9" y="178.3">R8</text>
<text x="152.4" y="183.3">*R</text>
<text x="367.2" y="203.3">C11</text>
<text x="152.9" y="213.3">R9</text>
<text x="152.2" y="223.3">R10</text>
<text x="152.5" y="233.3">R11</text>
<text x="152.2" y="243.3">R12</text>
</g>
<g font-size="4.2">
<text x="60.4" y="45.9">8</text>
<text x="111.9" y="45.9">1</text>
<text x="190.3" y="45.9">8</text>
<text x="241.8" y="45.9">1</text>
<text x="67" y="48.4">IN</text>
<text x="100.8" y="48.4">OUT</text>
<text x="196.8" y="48.4">IN</text>
<text x="230.7" y="48.4">OUT</text>
<text x="60.4" y="65.9">5</text>
<text x="190.3" y="65.9">5</text>
<text x="67" y="68.4">EN</text>
<text x="111.9" y="70.9">3</text>
<text x="196.8" y="68.4">EN</text>
<text x="241.8" y="70.9">3</text>
<text x="60.4" y="75.9">2</text>
<text x="103.2" y="73.4">FB</text>
<text x="190.3" y="75.9">2</text>
<text x="233.1" y="73.4">FB</text>
<text x="60.4" y="80.9">6</text>
<text x="67" y="78.4">NC/GND</text>
<text x="67" y="83.4">NC/GND</text>
<text x="100.8" y="83.4">GND</text>
<text x="111.9" y="80.9">4</text>
<text x="190.3" y="80.9">6</text>
<text x="196.8" y="78.4">NC/GND</text>
<text x="196.8" y="83.4">NC/GND</text>
<text x="230.7" y="83.4">GND</text>
<text x="241.8" y="80.9">4</text>
<text x="60.4" y="85.9">7</text>
<text x="67" y="88.4">NC/GND</text>
<text x="103" y="88.4">TP</text>
<text x="190.3" y="85.9">7</text>
<text x="196.8" y="88.4">NC/GND</text>
<text x="232.9" y="88.4">TP</text>
</g>
<g font-size="4">
<text x="82.9" y="45.9">*STU</text>
<text x="212.7" y="45.9">*STU</text>
</g>
<g font-size="3.8" fill="#0e0e0e">
<text x="388.2" y="15.5">XP1</text>
<text x="110.9" y="108">XS1.2</text>
<text x="32.5" y="108.5">XS1.1</text>
<text x="50" y="155.9">DOVDD</text>
<text x="50" y="190.9">AVDD</text>
<text x="50" y="200.9">DVDD</text>
<text x="224.8" y="200.5">Примечание:</text>
<text x="224.8" y="205">1. В качестве XS1 применён аналог 0.5g-wtx-24p, который</text>
<text x="224.8" y="209.6">зачастую идёт в комплекте с такой камерой.</text>
<text x="50" y="210.9">PWDN</text>
<text x="224.8" y="214.2">2. На шлейфе камеры нумерация обратная (неверная), поэтому</text>
<text x="50" y="220.9">DGND</text>
<text x="224.8" y="218.7">на разьеме XS1 всё зеркально!</text>
<text x="50" y="230.9">AGND</text>
</g>
<g font-size="3.8" fill="#262626">
<text x="354.7" y="21">SIO_CLK</text>
<text x="354.7" y="31">SIO_DATA</text>
<text x="354.7" y="51">VSYNC</text>
<text x="354.7" y="61">HREF</text>
<text x="354.7" y="71">PCLK</text>
<text x="354.7" y="81">XCLK</text>
<text x="354.7" y="91">DATA0</text>
<text x="354.7" y="101">DATA1</text>
<text x="354.7" y="111">DATA2</text>
<text x="64.9" y="115.9">SIO_CLK</text>
<text x="184.8" y="115.9">DATA0</text>
<text x="209.8" y="115.9">SIO_CLK</text>
<text x="64.9" y="126">SIO_DATA</text>
<text x="184.8" y="126">DATA1</text>
<text x="209.8" y="126">SIO_DATA</text>
<text x="354.7" y="120.9">DATA3</text>
<text x="354.7" y="131">DATA4</text>
<text x="184.8" y="136">DATA2</text>
<text x="209.8" y="136">RESET</text>
<text x="354.7" y="140.9">DATA5</text>
<text x="184.8" y="145.9">DATA3</text>
<text x="184.8" y="155.9">DATA4</text>
<text x="354.7" y="150.9">DATA6</text>
<text x="354.7" y="160.9">DATA7</text>
<text x="184.8" y="165.9">DATA5</text>
<text x="354.7" y="170.9">DATA8</text>
<text x="184.8" y="175.9">DATA6</text>
<text x="184.8" y="185.9">DATA7</text>
<text x="354.7" y="180.9">DATA9</text>
<text x="184.8" y="195.9">DATA8</text>
<text x="184.8" y="205.9">DATA9</text>
<text x="184.8" y="215.9">PCLK</text>
<text x="184.8" y="225.9">XCLK</text>
<text x="184.8" y="235.9">VSYNC</text>
<text x="184.8" y="245.8">HREF</text>
<text x="184.8" y="255.8">RESET</text>
</g>
<g font-size="3.8">
<text x="11.8" y="45.1" transform="rotate(-90 11.8 45.1)">Перв. примен.</text>
<text x="11.8" y="101.8" transform="rotate(-90 11.8 101.8)">Справ. №</text>
<text x="11.8" y="174.4" transform="rotate(-90 11.8 174.4)">Подп. и дата</text>
<text x="11.8" y="204" transform="rotate(-90 11.8 204)">Инв. № дубл.</text>
<text x="11.8" y="229.1" transform="rotate(-90 11.8 229.1)">Взам. инв. №</text>
<text x="356.6" y="255.6">Литера</text>
<text x="373.7" y="255.6">Масса</text>
<text x="388.9" y="255.6">Масштаб</text>
<text x="11.8" y="259.3" transform="rotate(-90 11.8 259.3)">Подп. и дата</text>
<text x="220.5" y="260.6">Изм.</text>
<text x="227.9" y="260.6">Лист</text>
<text x="240.4" y="260.6">№ докум.</text>
<text x="263.4" y="260.6">Подп.</text>
<text x="275.7" y="260.6">Дата</text>
<text x="221" y="265.6">Разраб.</text>
<text x="237.8" y="265.6">A_D</text>
<text x="221" y="270.6">Пров.</text>
<text x="221" y="275.6">Т.контр.</text>
<text x="237.8" y="270.6">A_D</text>
<text x="355.9" y="275.6">Лист</text>
<text x="375.9" y="275.6">Листов</text>
<text x="390.9" y="275.6">1</text>
<text x="221" y="285.6">Н.контр.</text>
<text x="11.8" y="288.9" transform="rotate(-90 11.8 288.9)">Инв. № подл.</text>
<text x="221" y="290.6">Утв.</text>
<text x="25" y="295.6">Форма 1 ГОСТ 2.104-2006</text>
<text x="289.7" y="295.6">Копировал</text>
<text x="359.7" y="295.6">Формат А3</text>
</g>
<text font-size="3.8" fill="#686868" x="77.7" y="158.2">DNI</text>
<g font-size="3.3" fill="#262626">
<text x="34.9" y="38.6">VCC3P3</text>
<text x="149.8" y="38.6">VCC2P8</text>
<text x="292.9" y="38.6">VCC_CORE</text>
<text x="37.1" y="67.7">GND</text>
<text x="152.1" y="67.7">GND</text>
<text x="167" y="67.7">GND</text>
<text x="281.9" y="67.7">GND</text>
<text x="296.9" y="67.7">GND</text>
<text x="52.2" y="97.7">GND</text>
<text x="117.1" y="97.7">GND</text>
<text x="137" y="97.7">GND</text>
<text x="182" y="97.7">GND</text>
<text x="247" y="97.7">GND</text>
<text x="266.9" y="97.7">GND</text>
<text x="257.8" y="118.1">VCC3P3</text>
<text x="271.6" y="118.1">VCC2P8</text>
<text x="332.7" y="118.1">AVCC2P8</text>
<text x="306.9" y="137.6">GND</text>
<text x="321.9" y="137.6">GND</text>
<text x="98" y="148">VCC3P3</text>
<text x="98" y="158.1">VCC2P8</text>
<text x="62.1" y="177.6">GND</text>
<text x="73" y="193">AVCC2P8</text>
<text x="73" y="203">VCC_CORE</text>
<text x="346.5" y="198">VCC3P3</text>
<text x="361.8" y="217.6">GND</text>
<text x="371.9" y="217.6">GND</text>
<text x="62.1" y="242.5">GND</text>
</g>
</svg>
